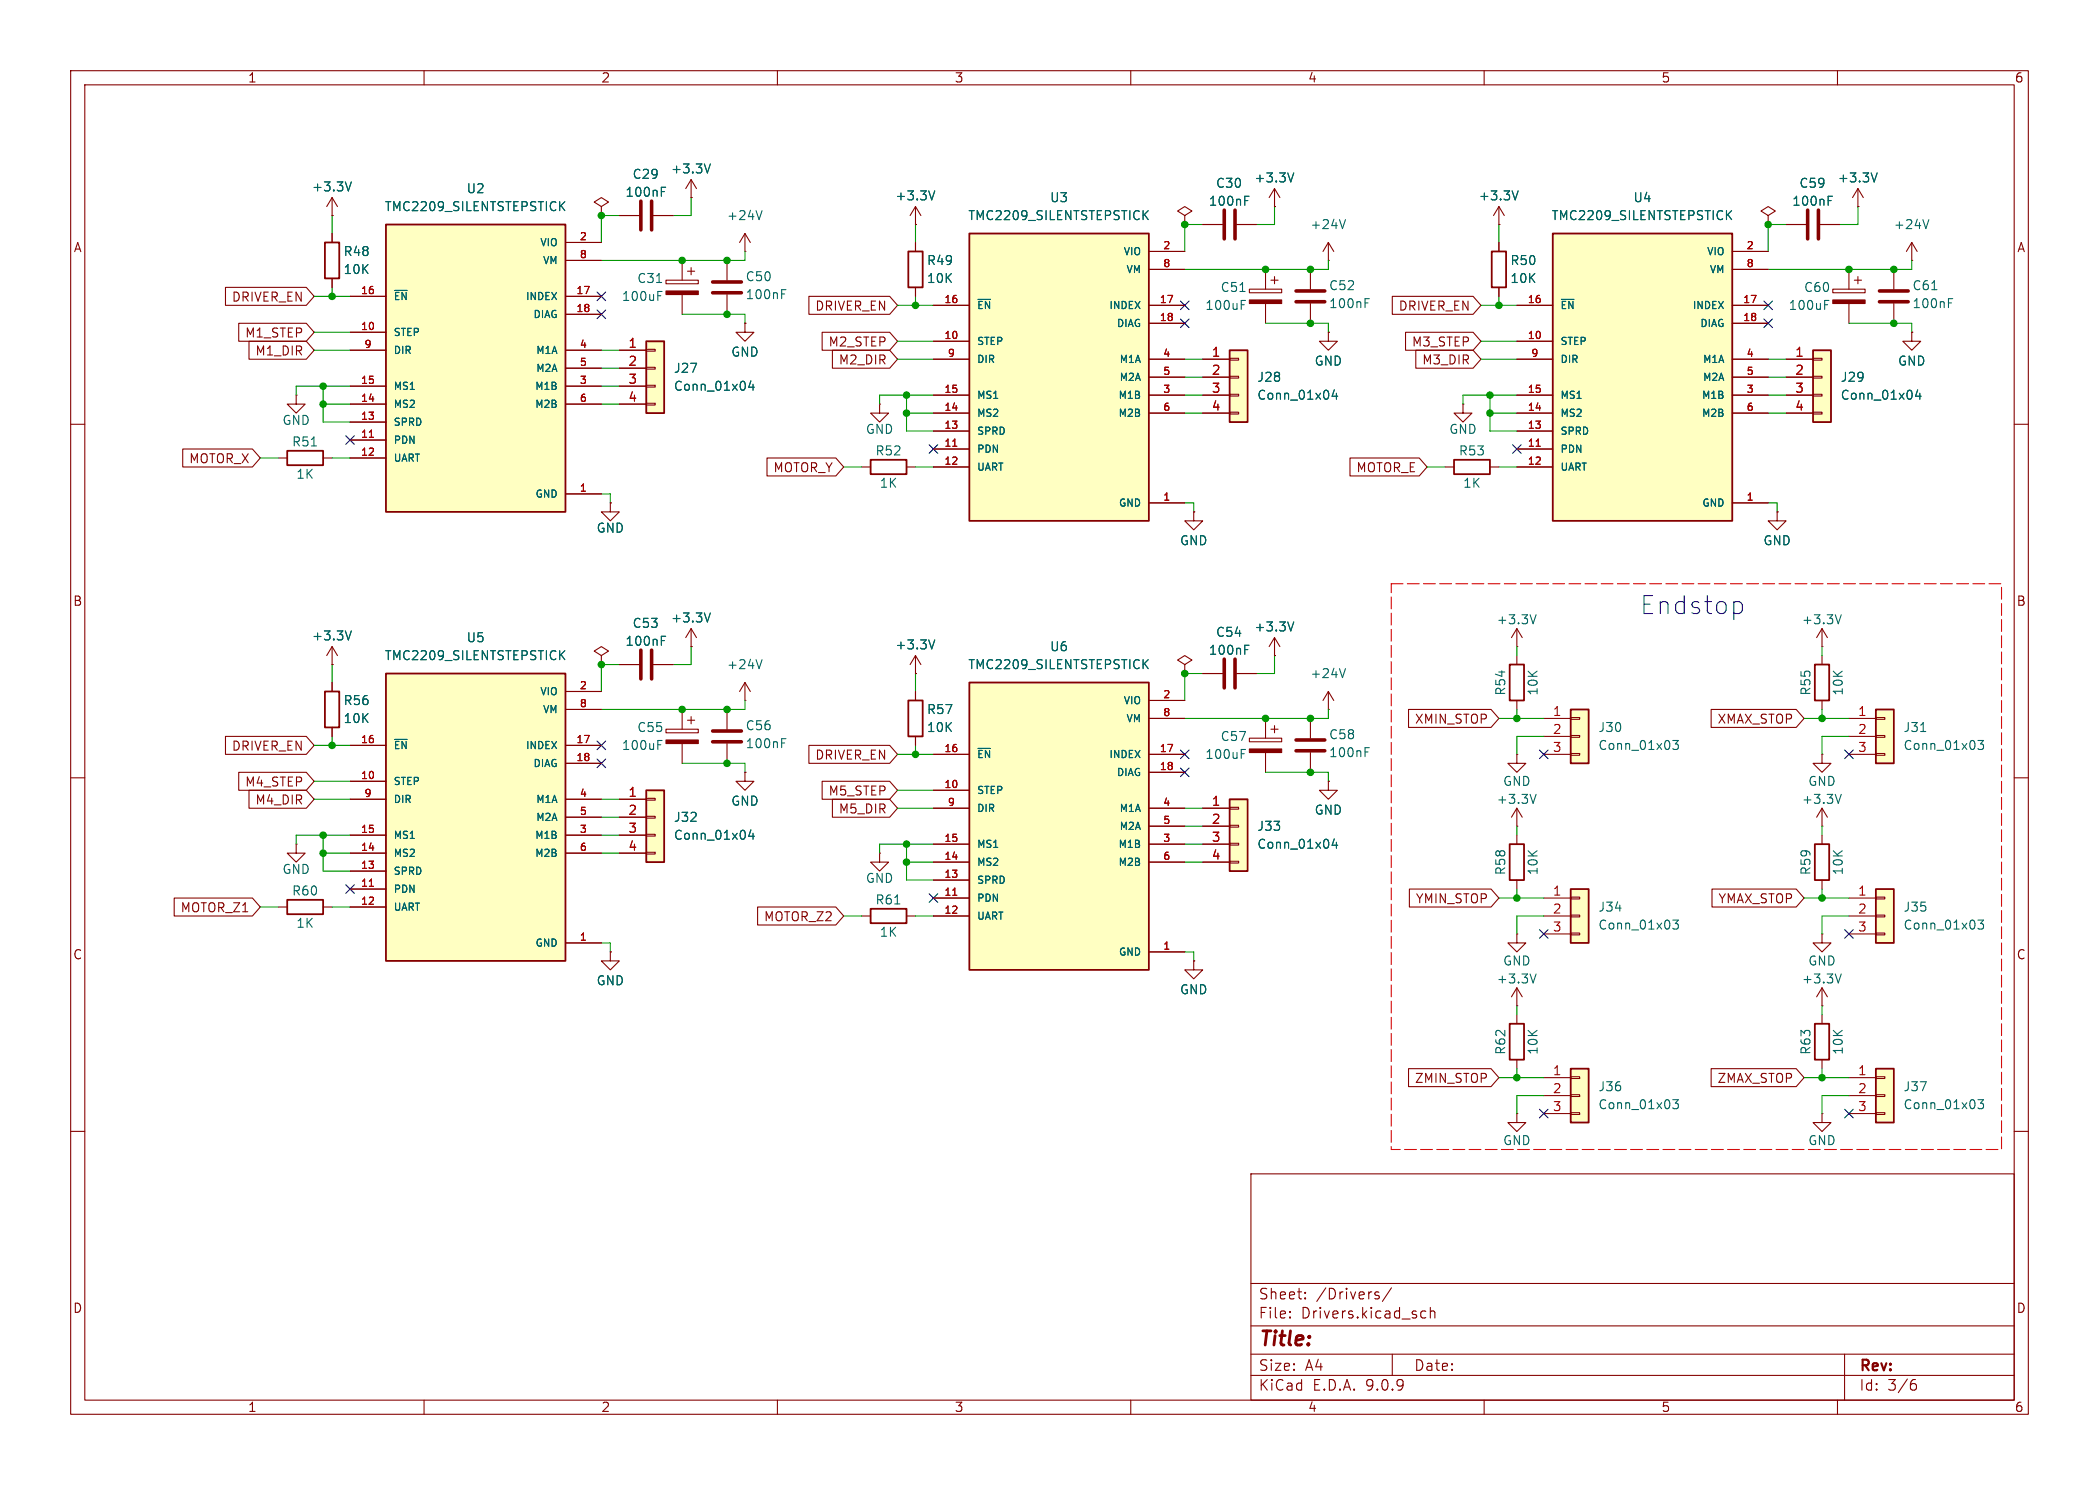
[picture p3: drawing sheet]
<svg xmlns="http://www.w3.org/2000/svg" width="297mm" height="210mm" viewBox="0 0 297 210" stroke-linecap="round" stroke-linejoin="round" font-family="sans-serif">
<g fill="none" stroke="#840000" stroke-width=".15">
<path d="M10 10h277v190h-277zM12 12h273v186h-273zM60 10v2M110 10v2M160 10v2M210 10v2M260 10v2M102.9 36.8v2.8M102.9 41.7v2.8M10 60h2M285 60h2M214.6 92.7v1.3"/>
<path d="M214.6 99.1v1.2M10 110h2M214.6 116.8h.1M214.6 114.3v2.5M214.6 118.1v1.3M214.6 114.3l-.7 1.3M214.6 114.3l.8 1.3M285 110h2M214.6 124.5v1.2M10 160h2M177 166h108v32h-108zM285 160h2"/>
<path d="M60 198v2M110 198v2M160 198v2M177 194.5h108M177 191.5h108M177 187.5h108M177 181.5h108M182.5 186.3h.1l-.1 .1M182.5 186.3v.1M182.5 185.5v.1M182.5 185.5h.1l-.1 .1M184.7 183.6v.1"/>
<path d="M184.7 183.6h-.1l.1 .1M184.7 182.8v.1M184.7 182.8h-.1l.1 .1M194.7 183.2l.4 .1 .1 .2-.2 .2h-.3M194.7 182.7l.4 .1M196.9 182.1l-1.3 2M197 191.5v3M201.1 186.3l.2 .1 .4-.1M201.7 185.5l-.4-.1-.2 .1M202.4 185.5a.37 .37 0 0 1 .6 .1v.8M202.4 184.9v1.5M210 198v2"/>
<path d="M260 198v2M261 191.5v6.5M270.6 195.7h.4l.2 .3-.1 .5-.2 .1h-.3M271 195.1l-.4 .1"/>
</g>
<path d="M213.6 94h2v5.1h-2zM213.6 119.4h2v5.1h-2z" fill="none" stroke="#840000" stroke-width=".25"/>
<path d="M100.8 39.9h4.1M100.8 41.4h4.1" fill="none" stroke="#840000" stroke-width=".51"/>
<path d="M110.6 41.6h.4M110.6 41h.6M217.4 112.3l-.5 1.3" fill="none" stroke="#006464" stroke-width=".15"/>
<path d="M54.6 31.8h25.4v40.6h-25.4z" fill="#ffffc2"/>
<path d="M46 34.3h2v5.1h-2zM54.6 31.8h25.4v40.6h-25.4zM40.6 63.8h5.1v2h-5.1zM205.7 65h5.1v2.1h-5.1z" fill="none" stroke="#840000" stroke-width=".25"/>
<g fill="none" stroke="#840000" stroke-width=".15">
<path d="M47 30.5h.1M47 27.9v2.6M47 33v1.3M47 39.4v1.2M47 27.9l-.8 1.3M47 27.9l.8 1.3M80 34.3h5.1M80 36.8h5.1M129.5 31.8h.1M129.5 29.2l-.7 1.3M129.5 29.2l.8 1.3M129.5 29.2v2.6"/>
<path d="M250.2 30.5l1-.7-1-.6-1 .6 1 .7v1.3M250.2 31.8h.1M261.6 38.1v2.8M262.4 39.6h1M262.9 39.1v1M41.9 55.9v1.3h1.3l-1.3 1.2-1.3-1.2h1.3M41.9 55.9h.1M49.5 41.9h5.1M49.5 47h5.1M49.5 49.5h5.1M49.5 54.6h5.1M49.5 57.2h5.1"/>
<path d="M49.5 59.7h5.1M80 41.9h5.1M80 49.5h5.1M80 54.6h5.1M80 57.2h5.1M80 44.5h5.1M80 52.1h5.1M259.3 40.9h4.6v.5h-4.6zM261.6 42.9v2.8M39.4 64.8h1.2M45.7 64.8h1.3M49.5 62.2h5.1"/>
<path d="M49.5 64.8h5.1M80 69.9h5.1M168.9 72.4v1.3h1.3l-1.3 1.2-1.3-1.2h1.3M168.9 72.4h.1M204.5 66h1.2M210.8 66h1.3M87.6 94h2.8M92.5 94h2.7M97.8 91.4h.1M97.8 88.9l-.8 1.3M97.8 88.9l.8 1.3M97.8 88.9v2.5"/>
<path d="M167.6 94l1.1-.7-1.1-.6-1 .6 1 .7v1.3M167.6 95.3h.1M170.2 95.3h2.8M175 95.3h2.8M188 97.8l-.8 1.3M188 97.8l.7 1.3M188 97.8v2.5M214.6 91.4h.1M214.6 88.9l-.7 1.3M214.6 88.9l.8 1.3M214.6 88.9v2.5M188 100.3h.1"/>
</g>
<g fill="none" stroke="#006464" stroke-width=".15">
<path d="M49.7 25.7l-.4 1.3M79.4 29.1l.5 .7M79.9 28.5l-.7 .7M132.3 27l-.5 1.3M55.8 41.1h1.8M258.2 43.1h.4M258.2 42.5h.6M44.1 63.1h.7M93.6 90.6h.4M93.6 90h.6M100.5 86.7l-.4 1.3M176.1 91.9h.5"/>
<path d="M176.1 91.3h.6M190.4 94.6l-.4 1.2M217.4 86.9l-.5 1.3"/>
</g>
<path d="M52.3 61.8h.5" fill="none" stroke="#a90000" stroke-width=".15"/>
<path d="M90.7 91.9v4.1M92.2 91.9v4.1M173.2 93.2v4.1M174.8 93.2v4.1" fill="none" stroke="#840000" stroke-width=".51"/>
<path d="M259.3 42.4h4.6v.5h-4.6z" fill="#840000" stroke="#840000" stroke-width=".15"/>
<path d="M219.7 33h25.4v40.7h-25.4z" fill="#ffffc2"/>
<path d="M219.7 33h25.4v40.7h-25.4z" fill="none" stroke="#840000" stroke-width=".25"/>
<g fill="none" stroke="#840000" stroke-width=".15">
<path d="M245.1 35.6h5.1M245.1 38.1h5.1M252.7 31.8h2.8M257.6 31.8h2.7M262.9 29.2h.1M262.9 26.7l-.8 1.2M262.9 26.7l.8 1.2M262.9 26.7v2.5M214.6 43.2h5.1M214.6 48.3h5.1M214.6 50.8h5.1M214.6 55.9h5.1"/>
<path d="M214.6 58.4h5.1M245.1 43.2h5.1M245.1 50.8h5.1M245.1 55.9h5.1M245.1 58.4h5.1M245.1 45.7h5.1M245.1 53.3h5.1M214.6 61h5.1M214.6 63.5h5.1M214.6 66h5.1M245.1 71.1h5.1M257.8 116.8h.1"/>
<path d="M257.8 106.7v1.3h1.3l-1.3 1.2-1.3-1.2h1.3M257.8 106.7h.1M257.8 114.3l-.8 1.3M257.8 114.3l.8 1.3M257.8 114.3v2.5"/>
</g>
<path d="M244.5 30.3l.5 .8M245 29.8l-.7 .7M258.7 28.4h.4M258.7 27.8h.6M265.6 24.5l-.4 1.2M220.9 42.3h1.8M260.5 112.3l-.4 1.3" fill="none" stroke="#006464" stroke-width=".15"/>
<path d="M217.4 63.1h.5" fill="none" stroke="#a90000" stroke-width=".15"/>
<path d="M255.8 29.7v4.1M257.3 29.7v4.1" fill="none" stroke="#840000" stroke-width=".51"/>
<path d="M256.5 49.5h2.6v10.2h-2.6z" fill="#ffffc2"/>
<path d="M256.5 49.5h2.6v10.2h-2.6zM256.8 144.8h2v5.1h-2z" fill="none" stroke="#840000" stroke-width=".25"/>
<g fill="none" stroke="#840000" stroke-width=".15">
<path d="M252.7 50.8h3.8M252.7 53.3h3.8M252.7 55.9h3.8M252.7 58.4h3.8M256.5 50.7h1.3v.2h-1.3zM256.5 53.2h1.3v.3h-1.3zM256.5 55.8h1.3v.2h-1.3zM256.5 58.3h1.3v.2h-1.3zM257.8 132.1v1.3h1.3l-1.3 1.2-1.3-1.2h1.3M257.8 132.1h.1M257.8 139.7v2.5M257.8 139.7l-.8 1.3"/>
<path d="M257.8 139.7l.8 1.3M257.8 142.2h.1M257.8 143.5v1.3M257.8 149.9v1.2"/>
</g>
<path d="M271.3 55.1l-.3 .9h.8M271.6 55.6v.9M260.5 137.7l-.4 1.3" fill="none" stroke="#006464" stroke-width=".15"/>
<path d="M222.2 100.3h2.6v7.7h-2.6z" fill="#ffffc2"/>
<path d="M222.2 100.3h2.6v7.7h-2.6z" fill="none" stroke="#840000" stroke-width=".25"/>
<g fill="none" stroke="#840000" stroke-width=".15">
<path d="M87.6 30.5h2.8M92.5 30.5h2.7M94.2 39.6h4.6v.5h-4.6zM96.5 36.8v2.8M97.3 38.4h1M97.8 27.9h.1M97.8 25.4l-.8 1.3M97.8 25.4l.8 1.3M97.8 25.4v2.5M97.8 37.8v1.1M96.5 41.7v2.8M218.4 101.6h3.8"/>
<path d="M218.4 104.1h3.8M218.4 106.7h3.8M222.2 101.5h1.3v.2h-1.3zM222.2 104h1.3v.3h-1.3zM222.2 106.6h1.3v.2h-1.3zM214.6 132.1v1.3h1.3l-1.3 1.2-1.2-1.2h1.2M214.6 132.1h.1"/>
</g>
<path d="M92.9 39.9h.7M93.6 27.1h.4M93.6 26.5h.6M100.5 23.2l-.4 1.3M93.1 41.8h.4M93.1 41.2h.6M236.7 104.7h.8l-.4 .5 .3 .1v.6l-.2 .1h-.3l-.2-.1" fill="none" stroke="#006464" stroke-width=".15"/>
<path d="M90.7 28.4v4.1M92.2 28.4v4.1" fill="none" stroke="#840000" stroke-width=".51"/>
<path d="M94.2 41.1h4.6v.6h-4.6z" fill="#840000" stroke="#840000" stroke-width=".15"/>
<path d="M174 113h2.5v10.2h-2.5z" fill="#ffffc2"/>
<path d="M174 113h2.5v10.2h-2.5z" fill="none" stroke="#840000" stroke-width=".25"/>
<path d="M124.5 57.2v1.2h1.2l-1.2 1.3-1.3-1.3h1.3M124.5 57.2h.1M170.2 114.3h3.8M170.2 116.8h3.8M170.2 119.4h3.8M174 114.2h1.3v.2h-1.3zM174 116.7h1.3v.3h-1.3zM174 119.3h1.3v.2h-1.3zM214.6 106.7v1.3h1.3l-1.3 1.2-1.2-1.2h1.2M214.6 106.7h.1M170.2 121.9h3.8M174 121.8h1.3v.2h-1.3z" fill="none" stroke="#840000" stroke-width=".15"/>
<path d="M188.8 118.6l-.3 .9h.8M189.1 119.1v.9" fill="none" stroke="#006464" stroke-width=".15"/>
<path d="M265.4 100.3h2.6v7.7h-2.6z" fill="#ffffc2"/>
<path d="M265.4 100.3h2.6v7.7h-2.6z" fill="none" stroke="#840000" stroke-width=".25"/>
<path d="M261.6 101.6h3.8M261.6 104.1h3.8M261.6 106.7h3.8M265.4 101.5h1.3v.2h-1.3zM265.4 104h1.3v.3h-1.3zM265.4 106.6h1.3v.2h-1.3z" fill="none" stroke="#840000" stroke-width=".15"/>
<path d="M271.8 103.4h.7M279.9 104.7h.8l-.5 .5 .4 .1v.6l-.2 .1h-.3l-.2-.1" fill="none" stroke="#006464" stroke-width=".15"/>
<path d="M222.2 151.1h2.6v7.7h-2.6z" fill="#ffffc2"/>
<path d="M222.2 151.1h2.6v7.7h-2.6z" fill="none" stroke="#840000" stroke-width=".25"/>
<path d="M214.6 157.5v1.3h1.3l-1.3 1.2-1.2-1.2h1.2M214.6 157.5h.1M218.4 152.4h3.8M218.4 154.9h3.8M218.4 157.5h3.8M222.2 152.3h1.3v.2h-1.3zM222.2 154.8h1.3v.3h-1.3zM222.2 157.4h1.3v.2h-1.3z" fill="none" stroke="#840000" stroke-width=".15"/>
<path d="M236.7 155.5h.8l-.4 .5 .3 .1v.6l-.2 .1h-.3l-.2-.1" fill="none" stroke="#006464" stroke-width=".15"/>
<path d="M265.4 125.7h2.6v7.7h-2.6z" fill="#ffffc2"/>
<path d="M265.4 125.7h2.6v7.7h-2.6z" fill="none" stroke="#840000" stroke-width=".25"/>
<path d="M261.6 127h3.8M261.6 129.5h3.8M261.6 132.1h3.8M265.4 126.9h1.3v.2h-1.3zM265.4 129.4h1.3v.3h-1.3zM265.4 132h1.3v.2h-1.3z" fill="none" stroke="#840000" stroke-width=".15"/>
<path d="M279.9 130.1h.8l-.5 .5 .4 .1v.6l-.2 .1h-.3l-.2-.1" fill="none" stroke="#006464" stroke-width=".15"/>
<path d="M265.4 151.1h2.6v7.7h-2.6z" fill="#ffffc2"/>
<path d="M265.4 151.1h2.6v7.7h-2.6z" fill="none" stroke="#840000" stroke-width=".25"/>
<path d="M257.8 157.5v1.3h1.3l-1.3 1.2-1.3-1.2h1.3M257.8 157.5h.1M261.6 152.4h3.8M261.6 154.9h3.8M261.6 157.5h3.8M265.4 152.3h1.3v.2h-1.3zM265.4 154.8h1.3v.3h-1.3zM265.4 157.4h1.3v.2h-1.3z" fill="none" stroke="#840000" stroke-width=".15"/>
<path d="M279.9 155.5h.8l-.5 .5 .4 .1v.6l-.2 .1h-.3l-.2-.1" fill="none" stroke="#006464" stroke-width=".15"/>
<path d="M222.2 125.7h2.6v7.7h-2.6z" fill="#ffffc2"/>
<path d="M211.1 35.6h2v5h-2zM123.2 65h5.1v2.1h-5.1zM222.2 125.7h2.6v7.7h-2.6zM213.6 144.8h2v5.1h-2z" fill="none" stroke="#840000" stroke-width=".25"/>
<g fill="none" stroke="#840000" stroke-width=".15">
<path d="M212.1 34.3v1.3M212.1 40.6v1.3M121.9 66h1.3M128.3 66h1.2M188 110.5v1.3h1.2l-1.2 1.2-1.3-1.2h1.3M188 110.5h.1M214.6 139.7v2.5M214.6 139.7l-.7 1.3M214.6 139.7l.8 1.3M218.4 127h3.8M218.4 129.5h3.8M218.4 132.1h3.8"/>
<path d="M222.2 126.9h1.3v.2h-1.3zM222.2 129.4h1.3v.3h-1.3zM222.2 132h1.3v.2h-1.3zM214.6 142.2h.1M214.6 143.5v1.3M214.6 149.9v1.2"/>
</g>
<path d="M217.4 137.7l-.5 1.3M236.7 130.1h.8l-.4 .5 .3 .1v.6l-.2 .1h-.3l-.2-.1" fill="none" stroke="#006464" stroke-width=".15"/>
<path d="M91.4 48.3h2.6v10.1h-2.6z" fill="#ffffc2"/>
<path d="M128.5 35.6h2.1v5h-2.1zM91.4 48.3h2.6v10.1h-2.6z" fill="none" stroke="#840000" stroke-width=".25"/>
<g fill="none" stroke="#840000" stroke-width=".15">
<path d="M129.5 34.3v1.3M87.6 49.5h3.8M87.6 52.1h3.8M87.6 54.6h3.8M87.6 57.2h3.8M91.4 49.4h1.3v.3h-1.3zM91.4 51.9h1.3v.3h-1.3zM91.4 54.5h1.3v.2h-1.3zM91.4 57h1.3v.3h-1.3zM105.4 45.7v1.3h1.3l-1.3 1.3-1.3-1.3h1.3M105.4 45.7h.1M129.5 40.6v1.3"/>
<path d="M168.9 135.9v1.3h1.3l-1.3 1.2-1.3-1.2h1.3M168.9 135.9h.1"/>
</g>
<path d="M106.2 53.9l-.3 .9h.8M106.5 54.3v.9" fill="none" stroke="#006464" stroke-width=".15"/>
<path d="M137.2 33h25.4v40.7h-25.4z" fill="#ffffc2"/>
<path d="M137.2 33h25.4v40.7h-25.4z" fill="none" stroke="#840000" stroke-width=".25"/>
<g fill="none" stroke="#840000" stroke-width=".15">
<path d="M105.4 35.6h.1M105.4 33l-.8 1.3M105.4 33l.8 1.3M105.4 33v2.6M162.6 35.6h5M162.6 38.1h5M132.1 43.2h5.1M132.1 48.3h5.1M132.1 50.8h5.1M132.1 55.9h5.1M132.1 58.4h5.1M162.6 43.2h5"/>
<path d="M162.6 50.8h5M162.6 55.9h5M162.6 58.4h5M162.6 45.7h5M162.6 53.3h5M132.1 61h5.1M132.1 63.5h5.1M132.1 66h5.1M162.6 71.1h5M180.3 92.7h.1M180.3 90.2v2.5M180.3 90.2l-.7 1.2"/>
<path d="M180.3 90.2l.8 1.2M176.8 104.4h4.6v.5h-4.6zM179.1 101.6v2.8M179.1 106.4v2.8M179.8 103.1h1M180.3 102.6v1M185.4 101.6v2.8M185.4 106.4v2.8"/>
</g>
<path d="M107.8 29.8l-.4 1.3M161.9 30.3l.6 .8M162.5 29.8l-.8 .7M138.4 42.3h1.8M183.1 88l-.5 1.2M175.6 106.6h.5M175.6 106h.6M193.2 106.3h.4M193.2 105.7h.6" fill="none" stroke="#006464" stroke-width=".15"/>
<path d="M134.8 63.1h.6" fill="none" stroke="#a90000" stroke-width=".15"/>
<path d="M183.4 104.6h4.1M183.4 106.2h4.1" fill="none" stroke="#840000" stroke-width=".51"/>
<path d="M176.8 105.9h4.6v.5h-4.6z" fill="#840000" stroke="#840000" stroke-width=".15"/>
<path d="M174 49.5h2.5v10.2h-2.5z" fill="#ffffc2"/>
<path d="M174 49.5h2.5v10.2h-2.5zM123.2 128.5h5.1v2.1h-5.1z" fill="none" stroke="#840000" stroke-width=".25"/>
<g fill="none" stroke="#840000" stroke-width=".15">
<path d="M167.6 30.5l1.1-.7-1.1-.6-1 .6 1 .7v1.3M167.6 31.8h.1M180.3 29.2h.1M180.3 26.7l-.7 1.2M180.3 26.7l.8 1.2M180.3 26.7v2.5M212.1 31.8h.1M212.1 29.2l-.8 1.3M212.1 29.2l.8 1.3M212.1 29.2v2.6M170.2 50.8h3.8M170.2 53.3h3.8"/>
<path d="M170.2 55.9h3.8M170.2 58.4h3.8M174 50.7h1.3v.2h-1.3zM174 53.2h1.3v.3h-1.3zM174 55.8h1.3v.2h-1.3zM174 58.3h1.3v.2h-1.3zM251.5 72.4v1.3h1.2l-1.2 1.2-1.3-1.2h1.3M251.5 72.4h.1M105.4 99.1h.1M105.4 96.5l-.8 1.3M105.4 96.5l.8 1.3M105.4 96.5v2.6"/>
<path d="M257.8 91.4h.1M257.8 88.9l-.8 1.3M257.8 88.9l.8 1.3M257.8 88.9v2.5M102.9 100.3v2.8M102.9 105.2v2.8M121.9 129.5h1.3M128.3 129.5h1.2"/>
</g>
<path d="M183.1 24.5l-.5 1.2M214.8 27l-.4 1.3M188.8 55.1l-.3 .9h.8M189.1 55.6v.9M107.8 93.3l-.4 1.3M260.5 86.9l-.4 1.3M110.6 105.1h.4M110.6 104.5h.6M126.6 127.8h.7" fill="none" stroke="#006464" stroke-width=".15"/>
<path d="M100.8 103.4h4.1M100.8 104.9h4.1" fill="none" stroke="#840000" stroke-width=".51"/>
<path d="M91.4 111.8h2.6v10.1h-2.6z" fill="#ffffc2"/>
<path d="M128.5 99.1h2.1v5h-2.1zM91.4 111.8h2.6v10.1h-2.6zM40.6 127.3h5.1v2h-5.1z" fill="none" stroke="#840000" stroke-width=".25"/>
<g fill="none" stroke="#840000" stroke-width=".15">
<path d="M170.2 31.8h2.8M175 31.8h2.8M179.1 38.1v2.8M179.8 39.6h1M180.3 39.1v1M176.8 40.9h4.6v.5h-4.6zM179.1 42.9v2.8M188 47v1.3h1.2l-1.2 1.2-1.3-1.2h1.3M188 47h.1M207 57.2v1.2h1.3l-1.3 1.3-1.3-1.3h1.3M207 57.2h.1M129.5 95.3h.1"/>
<path d="M129.5 92.7l-.7 1.3M129.5 92.7l.8 1.3M129.5 92.7v2.6M129.5 97.8v1.3M41.9 119.4v1.3h1.3l-1.3 1.2-1.3-1.2h1.3M41.9 119.4h.1M87.6 113h3.8M87.6 115.6h3.8M87.6 118.1h3.8M91.4 112.9h1.3v.3h-1.3zM91.4 115.4h1.3v.3h-1.3zM91.4 118h1.3v.2h-1.3z"/>
<path d="M94.2 103.1h4.6v.5h-4.6zM96.5 100.3v2.8M96.5 105.2v2.8M97.3 101.9h1M97.8 101.3v1.1M105.4 109.2v1.3h1.3l-1.3 1.3-1.3-1.3h1.3M105.4 109.2h.1M129.5 104.1v1.3M39.4 128.3h1.2M45.7 128.3h1.3M86.4 134.6v1.3h1.2l-1.2 1.3-1.3-1.3h1.3M86.4 134.6h.1"/>
<path d="M87.6 120.7h3.8M91.4 120.5h1.3v.3h-1.3z"/>
</g>
<path d="M176.1 28.4h.5M176.1 27.8h.6M175.5 41.2h.7M175.6 43.1h.5M175.6 42.5h.6M132.3 90.5l-.5 1.3M93.1 105.3h.4M93.1 104.7h.6M106.2 117.4l-.3 .9h.8M106.5 117.8v.9" fill="none" stroke="#006464" stroke-width=".15"/>
<g fill="#840000" stroke="#840000" stroke-width=".15">
<path d="M94.2 104.6h4.6v.6h-4.6z"/>
<path d="M176.8 42.4h4.6v.5h-4.6z"/>
</g>
<path d="M173.2 29.7v4.1M174.8 29.7v4.1" fill="none" stroke="#840000" stroke-width=".51"/>
<path d="M137.2 96.5h25.4v40.7h-25.4z" fill="#ffffc2"/>
<path d="M46 97.8h2v5.1h-2zM137.2 96.5h25.4v40.7h-25.4z" fill="none" stroke="#840000" stroke-width=".25"/>
<g fill="none" stroke="#840000" stroke-width=".15">
<path d="M185.4 38.1v2.8M188 36.8h.1M188 34.3l-.8 1.3M188 34.3l.7 1.3M188 34.3v2.5M185.4 42.9v2.8M47 96.5v1.3M85.1 92.7l1-.6-1-.7-1 .7 1 .6v1.3M85.1 94h.1M162.6 99.1h5M47 102.9v1.2M132.1 106.7h5.1"/>
<path d="M132.1 111.8h5.1M132.1 114.3h5.1M132.1 119.4h5.1M162.6 106.7h5M162.6 114.3h5M162.6 119.4h5M162.6 101.6h5M162.6 109.2h5M162.6 116.8h5M132.1 121.9h5.1M132.1 124.5h5.1M132.1 127h5.1"/>
<path d="M132.1 129.5h5.1M162.6 121.9h5M162.6 134.6h5"/>
</g>
<path d="M190.4 31.1l-.4 1.2M193.2 42.8h.4M193.2 42.2h.6M161.9 93.8l.6 .8M162.5 93.3l-.8 .7M138.4 105.8h1.8" fill="none" stroke="#006464" stroke-width=".15"/>
<path d="M134.8 126.6h.6" fill="none" stroke="#a90000" stroke-width=".15"/>
<path d="M183.4 41.1h4.1M183.4 42.7h4.1" fill="none" stroke="#840000" stroke-width=".51"/>
<path d="M54.6 95.3h25.4v40.6h-25.4z" fill="#ffffc2"/>
<path d="M54.6 95.3h25.4v40.6h-25.4zM256.8 94h2v5.1h-2zM256.8 119.4h2v5.1h-2z" fill="none" stroke="#840000" stroke-width=".25"/>
<g fill="none" stroke="#840000" stroke-width=".15">
<path d="M47 30.5h.1M47 33v1.3M47 39.4v1.2M80 34.3h5.1M80 36.8h5.1M85.1 29.2l1-.6-1-.7-1 .7 1 .6v1.3M85.1 30.5h.1M87.6 30.5h2.8M92.5 30.5h2.7M97.8 27.9h.1M129.5 31.8h.1M129.5 34.3v1.3"/>
<path d="M162.6 35.6h5M162.6 38.1h5M167.6 31.8h.1M170.2 31.8h2.8M175 31.8h2.8M180.3 29.2h.1M212.1 31.8h.1M212.1 34.3v1.3M245.1 35.6h5.1M245.1 38.1h5.1M250.2 31.8h.1M252.7 31.8h2.8"/>
<path d="M257.6 31.8h2.7M262.9 29.2h.1M268 38.1v2.8M270.5 36.8h.1M270.5 34.3l-.8 1.3M270.5 34.3l.8 1.3M270.5 34.3v2.5M31.9 40.6h11.4l1.1 1.3-1.1 1.3h-11.4zM33.8 45.7h9.5l1.1 1.3-1.1 1.3h-9.5zM35.2 48.3h8.1l1.1 1.2-1.1 1.3h-8.1zM49.5 49.5h5.1M49.5 54.6h5.1"/>
<path d="M49.5 57.2h5.1M49.5 41.9h5.1M49.5 47h5.1M49.5 59.7h5.1M80 49.5h5.1M80 52.1h5.1M80 54.6h5.1M80 57.2h5.1M80 41.9h5.1M80 44.5h5.1M87.6 49.5h3.8M87.6 52.1h3.8"/>
<path d="M87.6 54.6h3.8M87.6 57.2h3.8M105.4 45.7h.1M114.5 41.9h11.4l1.1 1.3-1.1 1.3h-11.4zM116.3 47h9.6l1.1 1.3-1.1 1.2h-9.6zM117.8 49.5h8.1l1.1 1.3-1.1 1.3h-8.1zM129.5 40.6v1.3M132.1 50.8h5.1M132.1 55.9h5.1M132.1 58.4h5.1M132.1 43.2h5.1M132.1 48.3h5.1"/>
<path d="M162.6 50.8h5M162.6 53.3h5M162.6 55.9h5M162.6 58.4h5M162.6 43.2h5M162.6 45.7h5M170.2 50.8h3.8M170.2 53.3h3.8M170.2 55.9h3.8M170.2 58.4h3.8M188 47h.1M197 41.9h11.4l1.1 1.3-1.1 1.3h-11.4z"/>
<path d="M198.9 47h9.5l1.1 1.3-1.1 1.2h-9.5zM200.3 49.5h8.1l1.1 1.3-1.1 1.3h-8.1zM212.1 40.6v1.3M214.6 50.8h5.1M214.6 55.9h5.1M214.6 58.4h5.1M214.6 43.2h5.1M214.6 48.3h5.1M245.1 50.8h5.1M245.1 53.3h5.1M245.1 55.9h5.1M245.1 58.4h5.1"/>
<path d="M245.1 43.2h5.1M245.1 45.7h5.1M252.7 50.8h3.8M252.7 53.3h3.8M252.7 55.9h3.8M252.7 58.4h3.8M268 42.9v2.8M270.5 47v1.3h1.3l-1.3 1.2-1.3-1.2h1.3M270.5 47h.1M25.9 63.5h9.8l1.1 1.3-1.1 1.2h-9.8zM49.5 62.2h5.1M49.5 64.8h5.1"/>
<path d="M80 69.9h5.1M86.4 71.1v1.3h1.2l-1.2 1.3-1.3-1.3h1.3M86.4 71.1h.1M108.5 64.8h9.8l1.1 1.2-1.1 1.3h-9.8zM132.1 61h5.1M132.1 63.5h5.1M132.1 66h5.1M162.6 71.1h5M168.9 72.4h.1M191 64.8h9.8l1.1 1.2-1.1 1.3h-9.8zM214.6 61h5.1M214.6 63.5h5.1"/>
<path d="M214.6 66h5.1M245.1 71.1h5.1M251.5 72.4h.1M47 94h.1M47 91.4l-.8 1.3M47 91.4l.8 1.3M47 91.4v2.6M47 96.5v1.3M80 97.8h5.1M85.1 94h.1M87.6 94h2.8M92.5 94h2.7"/>
<path d="M97.8 91.4h.1M129.5 95.3h.1M129.5 97.8v1.3M162.6 99.1h5M167.6 95.3h.1M170.2 95.3h2.8M175 95.3h2.8M180.3 92.7h.1M257.8 92.7v1.3M257.8 99.1v1.2M31.9 104.1h11.4l1.1 1.3-1.1 1.3h-11.4zM33.8 109.2h9.5l1.1 1.3-1.1 1.3h-9.5z"/>
<path d="M35.2 111.8h8.1l1.1 1.2-1.1 1.3h-8.1zM47 102.9v1.2M49.5 105.4h5.1M49.5 110.5h5.1M49.5 113h5.1M49.5 118.1h5.1M80 105.4h5.1M80 113h5.1M80 118.1h5.1M80 100.3h5.1M80 108h5.1M80 115.6h5.1"/>
<path d="M87.6 113h3.8M87.6 118.1h3.8M87.6 115.6h3.8M105.4 109.2h.1M114.5 105.4h11.4l1.1 1.3-1.1 1.3h-11.4zM116.3 110.5h9.6l1.1 1.3-1.1 1.2h-9.6zM117.8 113h8.1l1.1 1.3-1.1 1.3h-8.1zM129.5 104.1v1.3M132.1 114.3h5.1M132.1 119.4h5.1M132.1 106.7h5.1M132.1 111.8h5.1"/>
<path d="M162.6 114.3h5M162.6 116.8h5M162.6 119.4h5M162.6 106.7h5M162.6 101.6h5M162.6 109.2h5M170.2 114.3h3.8M170.2 116.8h3.8M170.2 119.4h3.8M188 110.5h.1M199.3 100.3h11.7l1.1 1.3-1.1 1.3h-11.7zM242.1 100.3h12.1l1.1 1.3-1.1 1.3h-12.1z"/>
<path d="M257.8 118.1v1.3M24.6 127h11.1l1.1 1.3-1.1 1.2h-11.1zM49.5 120.7h5.1M49.5 123.2h5.1M49.5 125.7h5.1M49.5 128.3h5.1M80 120.7h5.1M80 133.4h5.1M86.4 134.6h.1M87.6 120.7h3.8M107.2 128.3h11.1l1.1 1.2-1.1 1.3h-11.1zM124.5 120.7v1.2h1.2l-1.2 1.3-1.3-1.3h1.3"/>
<path d="M124.5 120.7h.1M132.1 121.9h5.1M132.1 124.5h5.1M132.1 127h5.1M132.1 129.5h5.1M162.6 121.9h5M162.6 134.6h5M168.9 135.9h.1M170.2 121.9h3.8M199.4 125.7h11.6l1.1 1.3-1.1 1.3h-11.6zM242.2 125.7h12l1.1 1.3-1.1 1.3h-12zM257.8 124.5v1.2"/>
<path d="M199.3 151.1h11.7l1.1 1.3-1.1 1.3h-11.7zM242.1 151.1h12.1l1.1 1.3-1.1 1.3h-12.1z"/>
</g>
<g fill="none" stroke="#006464" stroke-width=".15">
<path d="M49.7 25.7l-.4 1.3M79.4 29.1l.5 .7M79.9 28.5l-.7 .7M93.6 27.1h.4M93.6 26.5h.6M100.5 23.2l-.4 1.3M132.3 27l-.5 1.3M161.9 30.3l.6 .8M162.5 29.8l-.8 .7M176.1 28.4h.5M176.1 27.8h.6M183.1 24.5l-.5 1.2"/>
<path d="M214.8 27l-.4 1.3M244.5 30.3l.5 .8M245 29.8l-.7 .7M258.7 28.4h.4M258.7 27.8h.6M265.6 24.5l-.4 1.2M272.9 31.1l-.4 1.2M55.8 41.1h1.8M106.2 53.9l-.3 .9h.8M106.5 54.3v.9M138.4 42.3h1.8M188.8 55.1l-.3 .9h.8"/>
<path d="M189.1 55.6v.9M220.9 42.3h1.8M271.3 55.1l-.3 .9h.8M271.6 55.6v.9M273.3 41h.8M275.7 42.8h.4M275.7 42.2h.6M49.7 89.2l-.4 1.3M79.4 92.6l.5 .7M79.9 92l-.7 .7M93.6 90.6h.4M93.6 90h.6"/>
<path d="M100.5 86.7l-.4 1.3M132.3 90.5l-.5 1.3M161.9 93.8l.6 .8M162.5 93.3l-.8 .7M176.1 91.9h.5M176.1 91.3h.6M183.1 88l-.5 1.2M55.8 104.6h1.8M106.2 117.4l-.3 .9h.8M106.5 117.8v.9M138.4 105.8h1.8M188.8 118.6l-.3 .9h.8"/>
<path d="M189.1 119.1v.9"/>
</g>
<path d="M52.3 61.8h.5M134.8 63.1h.6M217.4 63.1h.5M52.3 125.3h.5M134.8 126.6h.6" fill="none" stroke="#a90000" stroke-width=".15"/>
<path d="M265.9 41.1h4.1M265.9 42.7h4.1" fill="none" stroke="#840000" stroke-width=".51"/>
<path d="M196.8 82.6h86.4v80h-86.4v-80" fill="none" stroke="#f00" stroke-width=".15" stroke-dasharray="1.7 .6"/>
<g fill="none" stroke="#009600" stroke-width=".15">
<path d="M47 30.5v2.5M87.6 30.5h-2.5v3.8M97.8 27.9v2.6h-2.6M105.4 35.6v1.2h-20.3M129.5 31.8v2.5M170.2 31.8h-2.6v3.8M180.3 29.2v2.6h-2.5M188 36.8v1.3h-20.4M212.1 31.8v2.5M252.7 31.8h-2.5v3.8M262.9 29.2v2.6h-2.6M270.5 36.8v1.3h-20.3"/>
<path d="M44.4 49.5h5.1M44.4 41.9h5.1M44.4 47h5.1M45.7 54.6v5.1h3.8M45.7 57.2h3.8M47 40.6v1.3M49.5 54.6h-7.6v1.3M85.1 54.6h2.5M85.1 57.2h2.5M85.1 49.5h2.5M85.1 52.1h2.5M96.5 44.5h8.9v1.2"/>
<path d="M127 43.2h5.1M127 48.3h5.1M127 50.8h5.1M128.3 55.9v5.1h3.8M128.3 58.4h3.8M129.5 41.9v1.3M132.1 55.9h-7.6v1.3M167.6 55.9h2.6M167.6 50.8h2.6M167.6 58.4h2.6M167.6 53.3h2.6M179.1 45.7h8.9v1.3"/>
<path d="M209.5 43.2h5.1M209.5 48.3h5.1M209.5 50.8h5.1M210.8 55.9v5.1h3.8M210.8 58.4h3.8M212.1 41.9v1.3M214.6 55.9h-7.6v1.3M250.2 55.9h2.5M250.2 50.8h2.5M250.2 58.4h2.5M250.2 53.3h2.5M261.6 45.7h8.9v1.3"/>
<path d="M36.8 64.8h2.6M47 64.8h2.5M85.1 69.9h1.3v1.2M119.4 66h2.5M129.5 66h2.6M167.6 71.1h1.3v1.3M201.9 66h2.6M212.1 66h2.5M250.2 71.1h1.3v1.3M47 94v2.5M87.6 94h-2.5v3.8M97.8 91.4v2.6h-2.6"/>
<path d="M105.4 99.1v1.2h-20.3M129.5 95.3v2.5M170.2 95.3h-2.6v3.8M180.3 92.7v2.6h-2.5M214.6 91.4v1.3M257.8 91.4v1.3M44.4 113h5.1M44.4 110.5h5.1M44.4 105.4h5.1M45.7 118.1v5.1h3.8M47 104.1v1.3M49.5 118.1h-7.6v1.3"/>
<path d="M85.1 118.1h2.5M85.1 113h2.5M85.1 115.6h2.5M96.5 108h8.9v1.2M127 106.7h5.1M127 111.8h5.1M127 114.3h5.1M128.3 119.4v5.1h3.8M129.5 105.4v1.3M132.1 119.4h-7.6v1.3M167.6 119.4h2.6M167.6 114.3h2.6"/>
<path d="M167.6 116.8h2.6M179.1 109.2h8.9v1.3M188 100.3v1.3h-20.4M212.1 101.6h6.3M214.6 100.3v1.3M214.6 116.8v1.3M218.4 104.1h-3.8v2.6M255.3 101.6h6.3M257.8 100.3v1.3M257.8 116.8v1.3M261.6 104.1h-3.8v2.6M36.8 128.3h2.6"/>
<path d="M45.7 120.7h3.8M47 128.3h2.5M85.1 120.7h2.5M85.1 133.4h1.3v1.2M119.4 129.5h2.5M128.3 121.9h3.8M129.5 129.5h2.6M167.6 121.9h2.6M167.6 134.6h1.3v1.3M212.1 127h6.3M214.6 125.7v1.3M218.4 129.5h-3.8v2.6"/>
<path d="M255.3 127h6.3M257.8 125.7v1.3M261.6 129.5h-3.8v2.6M212.1 152.4h6.3M214.6 142.2v1.3M214.6 151.1v1.3M218.4 154.9h-3.8v2.6M255.3 152.4h6.3M257.8 142.2v1.3M257.8 151.1v1.3M261.6 154.9h-3.8v2.6"/>
</g>
<g fill="none" stroke="#000084" stroke-width=".15">
<path d="M84.5 43.8l1.2 1.3M84.5 41.3l1.2 1.2M85.7 43.8l-1.2 1.3M85.7 41.3l-1.2 1.2M167 42.6l1.2 1.2M167 45.1l1.2 1.2M168.2 42.6l-1.2 1.2M168.2 45.1l-1.2 1.2M249.6 45.1l1.2 1.2M249.6 42.6l1.2 1.2M250.8 45.1l-1.2 1.2M250.8 42.6l-1.2 1.2"/>
<path d="M48.9 61.6l1.2 1.2M50.1 61.6l-1.2 1.2M131.5 62.9l1.2 1.2M132.7 62.9l-1.2 1.2M214 62.9l1.2 1.2M215.2 62.9l-1.2 1.2M84.5 104.8l1.2 1.2M84.5 107.3l1.2 1.3M85.7 104.8l-1.2 1.2M85.7 107.3l-1.2 1.3M167 106.1l1.2 1.2M167 108.6l1.2 1.2"/>
<path d="M168.2 106.1l-1.2 1.2M168.2 108.6l-1.2 1.2M217.8 106.1l1.2 1.2M219 106.1l-1.2 1.2M261 106.1l1.2 1.2M262.2 106.1l-1.2 1.2M48.9 125.1l1.2 1.2M50.1 125.1l-1.2 1.2M131.5 126.4l1.2 1.2M132.7 126.4l-1.2 1.2M217.8 131.5l1.2 1.2M219 131.5l-1.2 1.2"/>
<path d="M261 131.5l1.2 1.2M262.2 131.5l-1.2 1.2M217.8 156.9l1.2 1.2M219 156.9l-1.2 1.2M261 156.9l1.2 1.2M262.2 156.9l-1.2 1.2"/>
</g>
<path d="M246.1 85.1l.2 .1 .2 .4v.7l-.2 .3-.2 .2" fill="none" stroke="#0000c2" stroke-width=".15"/>
<g fill="#009600" stroke="#009600" stroke-width=".15">
<circle cx="179.1" cy="38.1" r=".46"/>
<circle cx="210.8" cy="58.4" r=".46"/>
<circle cx="167.6" cy="31.8" r=".46"/>
<circle cx="268" cy="45.7" r=".46"/>
<circle cx="257.8" cy="101.6" r=".46"/>
<circle cx="257.8" cy="127" r=".46"/>
<circle cx="185.4" cy="45.7" r=".46"/>
<circle cx="212.1" cy="43.2" r=".46"/>
<circle cx="185.4" cy="38.1" r=".46"/>
<circle cx="210.8" cy="55.9" r=".46"/>
<circle cx="179.1" cy="101.6" r=".46"/>
<circle cx="167.6" cy="95.3" r=".46"/>
<circle cx="185.4" cy="109.2" r=".46"/>
<circle cx="185.4" cy="101.6" r=".46"/>
<circle cx="214.6" cy="152.4" r=".46"/>
<circle cx="257.8" cy="152.4" r=".46"/>
<circle cx="214.6" cy="101.6" r=".46"/>
<circle cx="214.6" cy="127" r=".46"/>
<circle cx="250.2" cy="31.8" r=".46"/>
<circle cx="261.6" cy="38.1" r=".46"/>
<circle cx="268" cy="38.1" r=".46"/>
<circle cx="129.5" cy="106.7" r=".46"/>
<circle cx="96.5" cy="100.3" r=".46"/>
<circle cx="128.3" cy="119.4" r=".46"/>
<circle cx="102.9" cy="108" r=".46"/>
<circle cx="102.9" cy="100.3" r=".46"/>
<circle cx="128.3" cy="121.9" r=".46"/>
<circle cx="129.5" cy="43.2" r=".46"/>
<circle cx="96.5" cy="36.8" r=".46"/>
<circle cx="128.3" cy="55.9" r=".46"/>
<circle cx="102.9" cy="44.5" r=".46"/>
<circle cx="128.3" cy="58.4" r=".46"/>
<circle cx="102.9" cy="36.8" r=".46"/>
<circle cx="45.7" cy="57.2" r=".46"/>
<circle cx="47" cy="41.9" r=".46"/>
<circle cx="85.1" cy="94" r=".46"/>
<circle cx="45.7" cy="54.6" r=".46"/>
<circle cx="85.1" cy="30.5" r=".46"/>
<circle cx="45.7" cy="118.1" r=".46"/>
<circle cx="45.7" cy="120.7" r=".46"/>
<circle cx="47" cy="105.4" r=".46"/>
</g>
<text font-size="3.5" fill="#0000c2" x="232" y="87.1">Endstop</text>
<text font-size="2.8" fill="#840000" x="178" y="190.9">Title:</text>
<g font-size="2.1" fill="#840000">
<text x="178" y="184">Sheet:</text>
<text x="186.2" y="184">/Drivers/</text>
<text x="178" y="186.7">File:</text>
<text x="184.1" y="186.7">Drivers.kicad_sch</text>
<text x="178" y="196.9">KiCad</text>
<text x="178" y="194.1">Size:</text>
<text x="184.7" y="194.1">A4</text>
<text x="185.7" y="196.9">E.D.A.</text>
<text x="193.3" y="196.9">9.0.9</text>
<text x="200" y="194.1">Date:</text>
<text x="263" y="194.3">Rev:</text>
<text x="263" y="196.9">Id:</text>
<text x="267.1" y="196.9">3/6</text>
</g>
<g font-size="1.8" fill="#840000">
<text x="35" y="11.9">1</text>
<text x="85" y="11.9">2</text>
<text x="135" y="11.9">3</text>
<text x="185" y="11.9">4</text>
<text x="235" y="11.9">5</text>
<text x="285" y="11.9">6</text>
<text x="10.3" y="35.9">A</text>
<text x="285.3" y="35.9">A</text>
<text x="32.7" y="42.9">DRIVER_EN</text>
<text x="34.6" y="47.9">M1_STEP</text>
<text x="115.3" y="44.1">DRIVER_EN</text>
<text x="197.8" y="44.1">DRIVER_EN</text>
<text x="36" y="50.5">M1_DIR</text>
<text x="117.1" y="49.2">M2_STEP</text>
<text x="118.6" y="51.8">M2_DIR</text>
<text x="199.7" y="49.2">M3_STEP</text>
<text x="201.1" y="51.8">M3_DIR</text>
<text x="26.7" y="65.7">MOTOR_X</text>
<text x="109.3" y="67">MOTOR_Y</text>
<text x="191.8" y="67">MOTOR_E</text>
<text x="10.3" y="85.9">B</text>
<text x="285.3" y="85.9">B</text>
<text x="32.7" y="106.4">DRIVER_EN</text>
<text x="115.3" y="107.6">DRIVER_EN</text>
<text x="200.1" y="102.6">XMIN_STOP</text>
<text x="242.9" y="102.6">XMAX_STOP</text>
<text x="34.6" y="111.4">M4_STEP</text>
<text x="36" y="114">M4_DIR</text>
<text x="117.1" y="112.7">M5_STEP</text>
<text x="118.6" y="115.3">M5_DIR</text>
<text x="25.5" y="129.2">MOTOR_Z1</text>
<text x="108" y="130.5">MOTOR_Z2</text>
<text x="200.2" y="128">YMIN_STOP</text>
<text x="243.1" y="128">YMAX_STOP</text>
<text x="10.3" y="135.9">C</text>
<text x="285.3" y="135.9">C</text>
<text x="200.1" y="153.4">ZMIN_STOP</text>
<text x="242.9" y="153.4">ZMAX_STOP</text>
<text x="10.3" y="185.9">D</text>
<text x="285.3" y="185.9">D</text>
<text x="35" y="199.9">1</text>
<text x="85" y="199.9">2</text>
<text x="135" y="199.9">3</text>
<text x="185" y="199.9">4</text>
<text x="235" y="199.9">5</text>
<text x="285" y="199.9">6</text>
</g>
<g font-size="1.8" fill="#006464">
<text x="44" y="27.3">+3.3V</text>
<text x="65.9" y="27.5">U2</text>
<text x="88.4" y="28">100nF</text>
<text x="89.4" y="25.5">C29</text>
<text x="94.8" y="24.7">+3.3V</text>
<text x="126.6" y="28.5">+3.3V</text>
<text x="148.5" y="28.8">U3</text>
<text x="171" y="29.3">100nF</text>
<text x="172" y="26.8">C30</text>
<text x="177.4" y="26">+3.3V</text>
<text x="209.1" y="28.5">+3.3V</text>
<text x="231" y="28.8">U4</text>
<text x="253.5" y="29.3">100nF</text>
<text x="254.5" y="26.8">C59</text>
<text x="259.9" y="26">+3.3V</text>
<text x="54.4" y="30.1">TMC2209_SILENTSTEPSTICK</text>
<text x="102.8" y="31.3">+24V</text>
<text x="136.9" y="31.3">TMC2209_SILENTSTEPSTICK</text>
<text x="185.3" y="32.6">+24V</text>
<text x="219.5" y="31.3">TMC2209_SILENTSTEPSTICK</text>
<text x="267.9" y="32.6">+24V</text>
<text x="48.5" y="36.4">R48</text>
<text x="48.5" y="39">10K</text>
<text x="90.1" y="40.2">C31</text>
<text x="105.4" y="40">C50</text>
<text x="131.1" y="37.7">R49</text>
<text x="131.1" y="40.2">10K</text>
<text x="172.6" y="41.5">C51</text>
<text x="188" y="41.2">C52</text>
<text x="213.6" y="37.7">R50</text>
<text x="213.6" y="40.2">10K</text>
<text x="255.2" y="41.5">C60</text>
<text x="270.5" y="41.2">C61</text>
<text x="87.9" y="42.8">100uF</text>
<text x="105.4" y="42.5">100nF</text>
<text x="170.5" y="44">100uF</text>
<text x="188" y="43.8">100nF</text>
<text x="253" y="44">100uF</text>
<text x="270.5" y="43.8">100nF</text>
<text x="95.3" y="52.9">J27</text>
<text x="103.4" y="50.6">GND</text>
<text x="185.9" y="51.9">GND</text>
<text x="268.5" y="51.9">GND</text>
<text x="95.3" y="55.5">Conn_01x04</text>
<text x="177.8" y="56.7">Conn_01x04</text>
<text x="177.8" y="54.2">J28</text>
<text x="260.4" y="56.7">Conn_01x04</text>
<text x="260.4" y="54.2">J29</text>
<text x="39.9" y="60.3">GND</text>
<text x="41.2" y="63.3">R51</text>
<text x="122.4" y="61.6">GND</text>
<text x="123.8" y="64.6">R52</text>
<text x="205" y="61.6">GND</text>
<text x="206.3" y="64.6">R53</text>
<text x="41.8" y="67.9">1K</text>
<text x="124.4" y="69.2">1K</text>
<text x="206.9" y="69.2">1K</text>
<text x="84.3" y="75.5">GND</text>
<text x="166.9" y="77.3">GND</text>
<text x="249.4" y="77.3">GND</text>
<text x="89.4" y="89">C53</text>
<text x="94.8" y="88.2">+3.3V</text>
<text x="177.4" y="89.5">+3.3V</text>
<text x="211.7" y="88.5">+3.3V</text>
<text x="254.9" y="88.5">+3.3V</text>
<text x="44" y="90.8">+3.3V</text>
<text x="54.4" y="93.6">TMC2209_SILENTSTEPSTICK</text>
<text x="65.9" y="91">U5</text>
<text x="88.4" y="91.5">100nF</text>
<text x="102.8" y="94.8">+24V</text>
<text x="126.6" y="92">+3.3V</text>
<text x="136.9" y="94.8">TMC2209_SILENTSTEPSTICK</text>
<text x="148.5" y="92.3">U6</text>
<text x="171" y="92.8">100nF</text>
<text x="172" y="90.3">C54</text>
<text x="48.5" y="99.9">R56</text>
<text x="131.1" y="101.2">R57</text>
<text x="185.3" y="96.1">+24V</text>
<text x="213.2" y="98.5" transform="rotate(-90 213.2 98.5)">R54</text>
<text x="217.8" y="98.5" transform="rotate(-90 217.8 98.5)">10K</text>
<text x="256.4" y="98.5" transform="rotate(-90 256.4 98.5)">R55</text>
<text x="261" y="98.5" transform="rotate(-90 261 98.5)">10K</text>
<text x="48.5" y="102.5">10K</text>
<text x="87.9" y="106.3">100uF</text>
<text x="90.1" y="103.7">C55</text>
<text x="105.4" y="106">100nF</text>
<text x="105.4" y="103.5">C56</text>
<text x="131.1" y="103.7">10K</text>
<text x="170.5" y="107.5">100uF</text>
<text x="172.6" y="105">C57</text>
<text x="188" y="107.3">100nF</text>
<text x="188" y="104.7">C58</text>
<text x="226.1" y="106.3">Conn_01x03</text>
<text x="226.1" y="103.7">J30</text>
<text x="269.2" y="106.3">Conn_01x03</text>
<text x="269.2" y="103.7">J31</text>
<text x="211.7" y="113.9">+3.3V</text>
<text x="212.6" y="111.4">GND</text>
<text x="254.9" y="113.9">+3.3V</text>
<text x="255.8" y="111.4">GND</text>
<text x="95.3" y="119">Conn_01x04</text>
<text x="95.3" y="116.4">J32</text>
<text x="103.4" y="114.1">GND</text>
<text x="177.8" y="117.7">J33</text>
<text x="185.9" y="115.4">GND</text>
<text x="39.9" y="123.8">GND</text>
<text x="122.4" y="125.1">GND</text>
<text x="177.8" y="120.2">Conn_01x04</text>
<text x="213.2" y="123.9" transform="rotate(-90 213.2 123.9)">R58</text>
<text x="217.8" y="123.9" transform="rotate(-90 217.8 123.9)">10K</text>
<text x="256.4" y="123.9" transform="rotate(-90 256.4 123.9)">R59</text>
<text x="261" y="123.9" transform="rotate(-90 261 123.9)">10K</text>
<text x="41.2" y="126.8">R60</text>
<text x="41.8" y="131.4">1K</text>
<text x="123.8" y="128.1">R61</text>
<text x="226.1" y="131.7">Conn_01x03</text>
<text x="226.1" y="129.1">J34</text>
<text x="269.2" y="131.7">Conn_01x03</text>
<text x="269.2" y="129.1">J35</text>
<text x="124.4" y="132.7">1K</text>
<text x="212.6" y="136.8">GND</text>
<text x="255.8" y="136.8">GND</text>
<text x="84.3" y="139.5">GND</text>
<text x="166.9" y="140.8">GND</text>
<text x="211.7" y="139.3">+3.3V</text>
<text x="254.9" y="139.3">+3.3V</text>
<text x="213.2" y="149.3" transform="rotate(-90 213.2 149.3)">R62</text>
<text x="217.8" y="149.3" transform="rotate(-90 217.8 149.3)">10K</text>
<text x="256.4" y="149.3" transform="rotate(-90 256.4 149.3)">R63</text>
<text x="261" y="149.3" transform="rotate(-90 261 149.3)">10K</text>
<text x="226.1" y="154.5">J36</text>
<text x="269.2" y="154.5">J37</text>
<text x="226.1" y="157.1">Conn_01x03</text>
<text x="269.2" y="157.1">Conn_01x03</text>
<text x="212.6" y="162.2">GND</text>
<text x="255.8" y="162.2">GND</text>
</g>
<g font-size="1.8" fill="#a90000">
<text x="88.8" y="49.3">1</text>
<text x="88.8" y="51.8">2</text>
<text x="171.4" y="50.5">1</text>
<text x="171.4" y="53.1">2</text>
<text x="253.9" y="50.5">1</text>
<text x="253.9" y="53.1">2</text>
<text x="88.8" y="54.4">3</text>
<text x="88.8" y="56.9">4</text>
<text x="171.4" y="55.6">3</text>
<text x="171.4" y="58.2">4</text>
<text x="253.9" y="55.6">3</text>
<text x="253.9" y="58.2">4</text>
<text x="219.6" y="101.3">1</text>
<text x="262.8" y="101.3">1</text>
<text x="219.6" y="103.9">2</text>
<text x="219.6" y="106.4">3</text>
<text x="262.8" y="103.9">2</text>
<text x="262.8" y="106.4">3</text>
<text x="88.8" y="112.8">1</text>
<text x="88.8" y="115.3">2</text>
<text x="88.8" y="117.9">3</text>
<text x="171.4" y="114">1</text>
<text x="171.4" y="116.6">2</text>
<text x="171.4" y="119.1">3</text>
<text x="88.8" y="120.4">4</text>
<text x="171.4" y="121.7">4</text>
<text x="219.6" y="126.7">1</text>
<text x="219.6" y="129.3">2</text>
<text x="219.6" y="131.8">3</text>
<text x="262.8" y="126.7">1</text>
<text x="262.8" y="129.3">2</text>
<text x="262.8" y="131.8">3</text>
<text x="219.6" y="152.1">1</text>
<text x="219.6" y="154.7">2</text>
<text x="262.8" y="152.1">1</text>
<text x="262.8" y="154.7">2</text>
<text x="219.6" y="157.2">3</text>
<text x="262.8" y="157.2">3</text>
</g>
<g font-size="1.4" fill="#006464">
<text x="76.3" y="35">VIO</text>
<text x="76.7" y="37.6">VM</text>
<text x="158.9" y="36.3">VIO</text>
<text x="159.3" y="38.8">VM</text>
<text x="241.4" y="36.3">VIO</text>
<text x="241.8" y="38.8">VM</text>
<text x="55.6" y="42.6">~{EN}</text>
<text x="55.6" y="47.7">STEP</text>
<text x="74.3" y="42.6">INDEX</text>
<text x="75.4" y="45.2">DIAG</text>
<text x="138.2" y="43.9">~{EN}</text>
<text x="156.8" y="43.9">INDEX</text>
<text x="157.9" y="46.5">DIAG</text>
<text x="220.7" y="43.9">~{EN}</text>
<text x="239.4" y="43.9">INDEX</text>
<text x="240.5" y="46.5">DIAG</text>
<text x="55.6" y="50.3">DIR</text>
<text x="75.7" y="50.3">M1A</text>
<text x="75.7" y="52.8">M2A</text>
<text x="138.2" y="49">STEP</text>
<text x="138.2" y="51.5">DIR</text>
<text x="158.3" y="51.5">M1A</text>
<text x="220.7" y="49">STEP</text>
<text x="220.7" y="51.5">DIR</text>
<text x="240.8" y="51.5">M1A</text>
<text x="55.6" y="55.3">MS1</text>
<text x="55.6" y="57.9">MS2</text>
<text x="75.6" y="55.3">M1B</text>
<text x="75.6" y="57.9">M2B</text>
<text x="138.2" y="56.6">MS1</text>
<text x="138.2" y="59.2">MS2</text>
<text x="158.1" y="56.6">M1B</text>
<text x="158.1" y="59.2">M2B</text>
<text x="158.3" y="54.1">M2A</text>
<text x="220.7" y="56.6">MS1</text>
<text x="220.7" y="59.2">MS2</text>
<text x="240.7" y="56.6">M1B</text>
<text x="240.7" y="59.2">M2B</text>
<text x="240.8" y="54.1">M2A</text>
<text x="55.6" y="60.4">SPRD</text>
<text x="55.6" y="63">PDN</text>
<text x="55.6" y="65.5">UART</text>
<text x="138.2" y="61.7">SPRD</text>
<text x="138.2" y="64.2">PDN</text>
<text x="220.7" y="61.7">SPRD</text>
<text x="220.7" y="64.2">PDN</text>
<text x="75.6" y="70.6">GND</text>
<text x="138.2" y="66.8">UART</text>
<text x="158.2" y="71.9">GND</text>
<text x="220.7" y="66.8">UART</text>
<text x="240.7" y="71.9">GND</text>
<text x="76.3" y="98.5">VIO</text>
<text x="76.7" y="101.1">VM</text>
<text x="158.9" y="99.8">VIO</text>
<text x="55.6" y="106.1">~{EN}</text>
<text x="74.3" y="106.1">INDEX</text>
<text x="138.2" y="107.4">~{EN}</text>
<text x="156.8" y="107.4">INDEX</text>
<text x="159.3" y="102.3">VM</text>
<text x="55.6" y="111.2">STEP</text>
<text x="55.6" y="113.8">DIR</text>
<text x="75.4" y="108.7">DIAG</text>
<text x="75.7" y="113.8">M1A</text>
<text x="138.2" y="112.5">STEP</text>
<text x="157.9" y="110">DIAG</text>
<text x="55.6" y="118.8">MS1</text>
<text x="75.6" y="118.8">M1B</text>
<text x="75.7" y="116.3">M2A</text>
<text x="138.2" y="115">DIR</text>
<text x="158.3" y="115">M1A</text>
<text x="158.3" y="117.6">M2A</text>
<text x="55.6" y="121.4">MS2</text>
<text x="55.6" y="123.9">SPRD</text>
<text x="75.6" y="121.4">M2B</text>
<text x="138.2" y="120.1">MS1</text>
<text x="138.2" y="122.7">MS2</text>
<text x="138.2" y="125.2">SPRD</text>
<text x="158.1" y="120.1">M1B</text>
<text x="158.1" y="122.7">M2B</text>
<text x="55.6" y="126.5">PDN</text>
<text x="55.6" y="129">UART</text>
<text x="138.2" y="127.7">PDN</text>
<text x="138.2" y="130.3">UART</text>
<text x="75.6" y="134.1">GND</text>
<text x="158.2" y="135.4">GND</text>
</g>
<g font-size="1.4" fill="#a90000">
<text x="81.9" y="34">2</text>
<text x="164.5" y="35.3">2</text>
<text x="247" y="35.3">2</text>
<text x="51" y="41.7">16</text>
<text x="81.5" y="41.7">17</text>
<text x="81.9" y="36.6">8</text>
<text x="164.5" y="37.8">8</text>
<text x="247" y="37.8">8</text>
<text x="51" y="46.7">10</text>
<text x="81.5" y="44.2">18</text>
<text x="133.5" y="42.9">16</text>
<text x="164" y="42.9">17</text>
<text x="164" y="45.5">18</text>
<text x="216.1" y="42.9">16</text>
<text x="246.6" y="42.9">17</text>
<text x="246.6" y="45.5">18</text>
<text x="51.5" y="49.3">9</text>
<text x="81.9" y="49.3">4</text>
<text x="81.9" y="51.8">5</text>
<text x="133.5" y="48">10</text>
<text x="134" y="50.5">9</text>
<text x="164.5" y="50.5">4</text>
<text x="164.5" y="53.1">5</text>
<text x="216.1" y="48">10</text>
<text x="216.6" y="50.5">9</text>
<text x="247" y="50.5">4</text>
<text x="247" y="53.1">5</text>
<text x="51" y="54.4">15</text>
<text x="51" y="56.9">14</text>
<text x="51" y="59.4">13</text>
<text x="81.9" y="54.4">3</text>
<text x="81.9" y="56.9">6</text>
<text x="133.5" y="55.6">15</text>
<text x="133.5" y="58.2">14</text>
<text x="164.5" y="55.6">3</text>
<text x="164.5" y="58.2">6</text>
<text x="216.1" y="55.6">15</text>
<text x="216.1" y="58.2">14</text>
<text x="247" y="55.6">3</text>
<text x="247" y="58.2">6</text>
<text x="51" y="62">11</text>
<text x="51" y="64.5">12</text>
<text x="133.5" y="60.7">13</text>
<text x="133.5" y="63.2">11</text>
<text x="133.5" y="65.8">12</text>
<text x="216.1" y="60.7">13</text>
<text x="216.1" y="63.2">11</text>
<text x="216.1" y="65.8">12</text>
<text x="81.9" y="69.6">1</text>
<text x="164.5" y="70.9">1</text>
<text x="247" y="70.9">1</text>
<text x="81.9" y="97.5">2</text>
<text x="81.9" y="100.1">8</text>
<text x="164.5" y="98.8">2</text>
<text x="164.5" y="101.3">8</text>
<text x="51" y="105.2">16</text>
<text x="81.5" y="105.2">17</text>
<text x="81.5" y="107.7">18</text>
<text x="133.5" y="106.4">16</text>
<text x="164" y="106.4">17</text>
<text x="51" y="110.2">10</text>
<text x="51.5" y="112.8">9</text>
<text x="81.9" y="112.8">4</text>
<text x="133.5" y="111.5">10</text>
<text x="164" y="109">18</text>
<text x="51" y="117.9">15</text>
<text x="81.9" y="115.3">5</text>
<text x="81.9" y="117.9">3</text>
<text x="133.5" y="119.1">15</text>
<text x="134" y="114">9</text>
<text x="164.5" y="114">4</text>
<text x="164.5" y="116.6">5</text>
<text x="164.5" y="119.1">3</text>
<text x="51" y="120.4">14</text>
<text x="51" y="122.9">13</text>
<text x="51" y="125.5">11</text>
<text x="81.9" y="120.4">6</text>
<text x="133.5" y="121.7">14</text>
<text x="133.5" y="124.2">13</text>
<text x="164.5" y="121.7">6</text>
<text x="51" y="128">12</text>
<text x="133.5" y="126.7">11</text>
<text x="133.5" y="129.3">12</text>
<text x="81.9" y="133.1">1</text>
<text x="164.5" y="134.4">1</text>
</g>
</svg>
